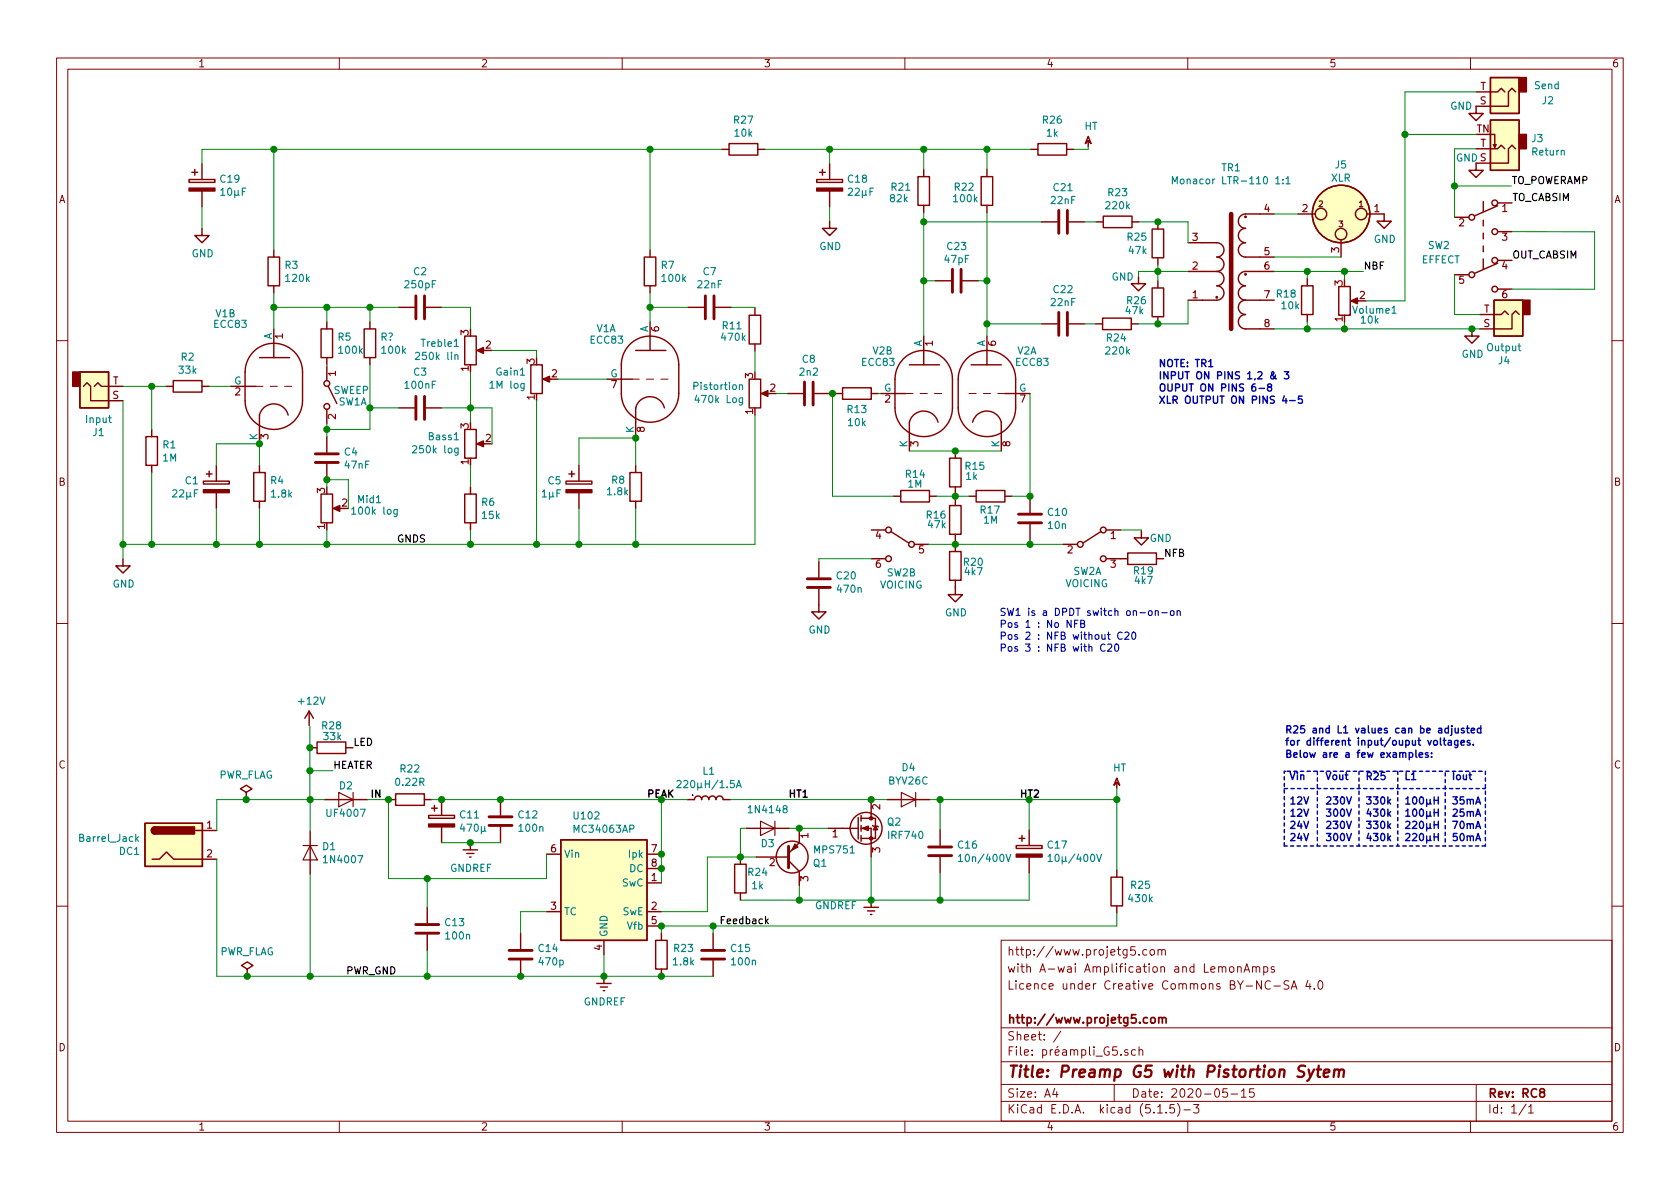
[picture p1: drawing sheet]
<svg xmlns="http://www.w3.org/2000/svg" width="297mm" height="210mm" viewBox="0 0 297 210" stroke-linecap="round" stroke-linejoin="round" font-family="sans-serif">
<g fill="none" stroke="#840000" stroke-width=".18">
<path d="M10 10.3h277v189.9h-277zM12 12.2h273v186.1h-273zM60 10.3v1.9M110 10.3v1.9M160 10.3v1.9M210 10.3v1.9M260 10.3v1.9M10 60.2h2M45.2 68.3h1.3M47.8 68.3h1.2M50.3 68.3h1.3M111.8 67.1h1.2"/>
<path d="M114.3 67.1h1.3M116.8 67.1h1.3M160.1 69.6h1.3M162.7 69.6h1.3M165.2 69.6h1.3M171.3 69.6h1.3M173.9 69.6h1.2M176.4 69.6h1.3M285 60.2h2M10 110.3h2M285 110.3h2M10 160.2h2"/>
<path d="M177 166.3h108v32h-108zM201.4 168.8v.1M202.8 168l-.5-.1-.2 .3v.6l.2 .1 .5-.1M203.4 168l.2-.1 .4 .1v.8l-.2 .1-.4-.1zM204.7 168h.1a.37 .37 0 0 1 .6 .1v.8M204.7 167.9v1M205.4 168.1l.1-.1a.37 .37 0 0 1 .5 .1v.8M217.4 171.1l.3-.2 .4 .2v.7l-.2 .1-.5-.1zM218.8 171.1l.2-.2 .4 .1 .1 .9M218.8 170.9v1M220 171.9l.4-1.5 .6 1.5M220.1 171.5h.7"/>
<path d="M221.5 171.1l.2-.2 .3 .1 .1 .9M221.5 170.9v1M222.1 171.1l.2-.2 .4 .1v.9M223.4 171l.5-.1 .3 .3-.1 .6-.2 .1h-.5M223.4 170.9v1.5M224.6 173.6a.59 .59 0 0 0-.8 0 .59 .59 0 0 0-.1 .7 .56 .56 0 0 0 .3 .6 .56 .56 0 0 0 .6-.1M225.2 174.4h1.2M225.3 171l-.4-.1-.2 .2 .1 .3 .5 .1v.4h-.6M227.9 173.5l-.6-.1-.3 .3 .2 .4 .6 .3v.4l-.2 .1-.6-.1M228.3 174.9l.5-1.5 .5 1.5M228.4 174.5h.8M231.2 173.3l-.3 1.1h.9"/>
<path d="M231.6 173.9v1M232.4 174.8v.1M233.1 173.6l.3-.2a.8 .8 0 0 1 .5 .8 .8 .8 0 0 1-.5 .7l-.3-.1-.1-.4zM285 160.2h2M60 198.3v1.9M110 198.3v1.9M160 198.3v1.9M177 194.8h108M177 191.8h108M177 187.8h108M177 181.8h108M186.5 192.5l-.4 1h1"/>
<path d="M186.8 193v1M187.6 182.3l-1.3 2M197 191.8v3M199.4 185.7a.37 .37 0 0 0-.6 .1l.1 .2 .5 .2 .1 .1-.2 .3-.5-.1M200.8 185.7l-.5-.1-.2 .3 .1 .6h.6M201.4 185.7h.1a.37 .37 0 0 1 .6 .1v.8M201.4 185.1v1.5M204.7 196.8h.8M206.2 196.7v.1M207.6 195.3h-.7l-.1 .7 .2-.1 .5 .1 .2 .2-.1 .5-.2 .1-.6-.1M208.2 195.1a1.71 1.71 0 0 1 0 2.3M209.3 196.3h1.2"/>
<path d="M210 198.3v1.9M211 195.3h1l-.5 .6 .4 .1v.7l-.2 .1-.7-.1M217 192.5h-.7l-.1 .7 .2-.1 .5 .1 .1 .2v.5l-.2 .1-.6-.1M217.7 193.5h1.1M219.5 193l.4-.5v1.5M219.5 194h.8M221.7 192.5h-.7l-.1 .7 .2-.1 .5 .1 .2 .2-.1 .5-.2 .1-.6-.1M260 198.3v1.9M261 191.8v6.5M269.8 195.2l-1.2 2M270.3 195.8l.4-.5v1.5M270.3 196.8h.8"/>
</g>
<path d="M204.9 179.9v1M203.5 180.1l.2-.2 .5 .2v.7l-.2 .1-.5-.1zM204.9 180.1l.2-.2 .4 .1v.9M205.5 180.1a.36 .36 0 0 1 .3-.2 .36 .36 0 0 1 .4 .2v.8M272.5 193.2l-.3-.3 .1-.2 .2-.2 .4 .1 .2 .2-.1 .2-.6 .2a.48 .48 0 0 0-.1 .7l.2 .1 .5-.1a.48 .48 0 0 0-.2-.7" fill="none" stroke="#840000" stroke-width=".3"/>
<path d="M230.8 188.5l-.3-.1-.7 .1a.47 .47 0 0 0-.2 .5 .47 .47 0 0 0 .3 .4l.4 .1a.48 .48 0 0 1 .3 .5 .48 .48 0 0 1-.5 .4l-.7-.1M231.4 189.1l.3 1.3M232.3 189.1l-.9 1.8-.3 .2M232.8 189.1h.8M233.2 188.4l-.2 1.8v.1l.4 .1M234.1 189.8l.9-.2v-.4h-.8l-.2 1 .3 .2 .5-.1M235.9 189.3a.5 .5 0 0 1 .9 .1l-.1 1M236 189.1l-.2 1.3M236.8 189.4a.47 .47 0 0 1 .4-.3 .47 .47 0 0 1 .4 .3l-.1 1" fill="none" stroke="#840000" stroke-width=".41"/>
<g fill="none" stroke="#840000" stroke-width=".51">
<path d="M187.2 37.2v4.1M188.7 37.2v4.1M73.5 52.3v4.1M75.1 52.3v4.1M124.7 52.3v4.1M126.2 52.3v4.1M168.4 47.6v4.1M169.9 47.6v4.1M187.2 55.2v4.1M188.7 55.2v4.1M73.5 70.1v4.1M75.1 70.1v4.1"/>
<path d="M142.2 67.6v4M143.8 67.6v4M55.8 81.8h4M55.8 80.3h4M180.1 92.5h4M180.1 90.9h4M142.7 102.4h4.1M142.7 103.9h4.1M86.5 146h4M86.5 144.4h4M139.4 149.7v3.8M164.2 151.3h4"/>
<path d="M164.2 149.8h4M73.5 165h4.1M73.5 163.5h4.1M90 169.6h4.1M90 168.1h4.1M124.1 169.6h4M124.1 168.1h4"/>
</g>
<g fill="none" stroke="#840000" stroke-width=".25">
<path d="M261 16.3h3.8l.6-.7 .7 .7M263.5 13.7h5.1v6.4h-5.1zM268 16.3l-.7-.7-.6 .7v2.5h-5.7v1.3h1.3l-1.3 1.2-1.3-1.2h1.3M33.4 31.7h4.6v.6h-4.6zM33.9 30.5h1.1M34.4 30v1M35.7 29v2.7M35.7 33.8v2.8M127.6 26.4h1.3M128.9 25.4h5.1v2h-5.1zM134 26.4h1.3M144.4 31.7h4.6v.6h-4.6z"/>
<path d="M144.9 30.5h1M145.4 30v1M146.7 39.1v1.3h1.3l-1.3 1.3-1.3-1.3h1.3M146.7 29v2.7M146.7 33.8v2.8M162.3 31.2h2v5.1h-2zM163.3 30v1.2M163.3 36.3v1.3M173.5 31.2h2v5.1h-2zM174.5 30v1.2M174.5 36.3v1.3M182.2 26.4h1.3"/>
<path d="M183.5 25.4h5.1v2h-5.1zM184.1 39.2h2.8M188.6 26.4h1.3M189 39.2h2.8M192.4 24.9v1M192.4 24.1l.5 1.3-.5-.5-.5 .5zM193.8 39.2h1.3M195.1 38.2h5.1v2.1h-5.1zM200.2 39.2h1.2M204.7 39.2v1.3M225.3 37.8h-5.1a1.27 1.27 0 0 0-1.3 1.3 1.27 1.27 0 0 0 1.3 1.3 1.27 1.27 0 0 0-1.3 1.3 1.27 1.27 0 0 0 1.3 1.2 1.27 1.27 0 0 0-1.3 1.3 1.27 1.27 0 0 0 1.3 1.3h5.1M229.5 37.8h3"/>
<path d="M241.7 37.8h3v1.3h1.3l-1.3 1.3-1.2-1.3h1.2M257.2 38.4h2.5M261 26.3h3.8l.6-.6 .7 .6M262.3 35.6v1.8M262.3 38.9v1M263.5 21.2h5.1v8.9h-5.1zM263.5 23.8h.8v2.3l.2-.6M264 25.5l.3 .6M264.8 36.4l-4.1 1.8M264.8 35.9h2.5M268 26.3l-.7-.6-.6 .6v2.5h-5.7v1.3h1.3l-1.3 1.3-1.3-1.3h1.3M35.7 40.4v1.3h1.3l-1.3 1.2-1.3-1.2h1.3"/>
<path d="M47.4 45.5h2v5h-2zM48.4 44.2v1.3M48.4 50.5v1.3M48.4 58.2v5M56.8 58.2h2v5h-2zM57.8 56.9v1.3M64.4 58.2h2v5h-2zM65.4 56.9v1.3M70.5 54.4h2.8M75.3 54.4h2.8M82.2 59.4h2v5.1h-2zM113.9 45.5h2.1v5h-2.1z"/>
<path d="M114.9 44.2v1.3M114.9 50.5v1.3M114.9 56.9v5.1M121.7 54.4h2.8M126.5 54.4h2.8M132.5 55.7h2v5.1h-2zM133.5 54.5v1.2M163.3 59.4v5.1M165.4 49.7h2.7M170.2 49.7h2.8M174.5 59.4v5.1M184.1 57.3h2.8"/>
<path d="M189 57.3h2.8M193.7 57.3h1.2M194.9 56.3h5.1v2h-5.1zM200 57.3h1.3M201.3 48.9v1.3h1.3l-1.3 1.2-1.3-1.2h1.3M203.7 40.5h2v5.1h-2zM203.7 50.9h2v5.1h-2zM204.7 45.6v1.3M204.7 49.7v1.2M204.7 56v1.3M210.1 42.9h5a1.27 1.27 0 0 1 1.3 1.3 1.27 1.27 0 0 1-1.3 1.3 1.27 1.27 0 0 1 1.3 1.2 1.27 1.27 0 0 1-1.3 1.3M210.1 48h5"/>
<path d="M215.1 48a1.27 1.27 0 0 1 1.3 1.3 1.27 1.27 0 0 1-1.3 1.2 1.27 1.27 0 0 1 1.3 1.3 1.27 1.27 0 0 1-1.3 1.3h-5M220.2 53.1a1.27 1.27 0 0 0-1.3 1.3 1.27 1.27 0 0 0 1.3 1.2 1.27 1.27 0 0 0-1.3 1.3 1.27 1.27 0 0 0 1.3 1.3h5.1M220.2 53.1h5.1M225.3 48h-5.1a1.27 1.27 0 0 0-1.3 1.3 1.27 1.27 0 0 0 1.3 1.2 1.27 1.27 0 0 0-1.3 1.3 1.27 1.27 0 0 0 1.3 1.3M230.1 50.5h2.1v5.1h-2.1zM231.1 49.3v1.2M231.1 55.6v1.3M236.7 50.7h2v5h-2zM237.1 42.4v3.1M239.2 53.2h1.1M257.2 48.6h2.5M260.2 58.2v1.2h1.3l-1.3 1.3-1.2-1.3h1.2"/>
<path d="M261.6 55.6h3.8l.7-.6 .6 .6M262.3 41.2v1M262.3 43.5v1M262.3 45.8v1.8M264.2 53.1h5v6.3h-5zM264.8 46.6l-4.1 1.7M264.8 41h2.5M264.8 46h2.5M264.8 51.1h2.5M268.6 55.6l-.6-.6-.7 .6v2.6h-5.7M14.1 65.8h5.1v6.3h-5.1zM14.8 68.3l.6-.6 .6 .6v2.6h5.7"/>
<path d="M16.7 68.3l.6-.6 .6 .6h3.8M25.8 77.2h2v5.1h-2zM26.8 75.9v1.3M29.4 68.3h1.2M30.6 67.3h5.1v2h-5.1zM35.7 68.3h1.3M40.8 68.3h4.4M44.8 62.2a5.1 5.1 0 0 1 5.5-1.1 5.1 5.1 0 0 1 3.2 4.7v5.1a5.1 5.1 0 0 1-5.1 5 5.1 5.1 0 0 1-5.1-5v-5.1a5.1 5.1 0 0 1 1.5-3.6zM45.9 63.2h5.3M51 73.4a2.62 2.62 0 0 0-2.6-2 2.62 2.62 0 0 0-2.5 2v5.1M57.8 63.2v1.3M57.8 64.8v2.5"/>
<path d="M57.8 72.4v2.5M57.8 77.2v2.8M58 68.3l1.6 3.1M65.4 63.2v1.3M70.5 72.1h2.8M75.3 72.1h2.8M82.2 75.9h2v5.1h-2zM84.7 62h1M84.7 78.5h1M93.9 64.5h2v5.1h-2zM96.4 67.1h1M107.3 67.1h4.5"/>
<path d="M111.3 60.9a5.1 5.1 0 0 1 5.6-1.1 5.1 5.1 0 0 1 3.1 4.7v5.1a5.1 5.1 0 0 1-5.1 5.1 5.1 5.1 0 0 1-5-5.1v-5.1a5.1 5.1 0 0 1 1.4-3.6zM112.4 62h5.3M117.5 72.1a2.62 2.62 0 0 0-2.6-2 2.62 2.62 0 0 0-2.5 2v5.1M132.5 67.1h2v5h-2zM133.5 60.8v1.3M135 69.6h1M139.2 69.6h2.8M144 69.6h2.8M147.7 69.6h1.3M149 68.6h5.1v2h-5.1zM154.1 69.6h1.2M155.7 69.6h4.4"/>
<path d="M159.7 63.5a5.1 5.1 0 0 1 5.6-1.1 5.1 5.1 0 0 1 3.1 4.7v5a5.1 5.1 0 0 1-5.1 5.1 5.1 5.1 0 0 1-5.1-5.1v-5a5.1 5.1 0 0 1 1.5-3.6zM160.8 64.5h5.3M165.9 74.7a2.62 2.62 0 0 0-2.6-2 2.62 2.62 0 0 0-2.5 2v5.1M168.9 79.8v1.2M170.9 63.5a5.1 5.1 0 0 1 5.5-1.1 5.1 5.1 0 0 1 3.2 4.7v5a5.1 5.1 0 0 1-5.1 5.1 5.1 5.1 0 0 1-5.1-5.1v-5a5.1 5.1 0 0 1 1.5-3.6zM171.7 64.5h5.3M172 74.7a2.62 2.62 0 0 1 2.5-2 2.62 2.62 0 0 1 2.5 2v5.1M177.7 69.6h4.4M21.7 98.8v1.3h1.3l-1.3 1.2-1.2-1.2h1.2M26.8 82.3v1.3M36 85.1h4.5v.5h-4.5zM36.5 83.8h1"/>
<path d="M37 83.3v1M38.3 82.3v2.8M38.3 87.1v2.8M44.9 83.6h2v5h-2zM45.9 82.3v1.3M45.9 88.6v1.3M56.8 87.4h2v5.1h-2zM57.8 82v2.8M59.3 89.9h1M82.2 87.4h2v5.1h-2zM83.2 86.1v1.3M83.2 92.5v1.2"/>
<path d="M100.1 85.1h4.5v.5h-4.5zM100.6 83.8h1M101.1 83.3v1M102.4 82.3v2.8M102.4 87.1v2.8M111.4 83.6h2v5h-2zM112.4 82.3v1.3M112.4 88.6v1.3M144.8 99.3v2.8M154.1 93.7h2.5M154.1 98.8h2.5M157.5 94l3.2 2"/>
<path d="M158 87.8h1.3M159.3 86.7h5v2.1h-5zM161.7 96.3h2.5M164.3 87.8h1.3M167.9 89.4h2v5.1h-2zM167.9 81h2v5.1h-2zM167.9 97.5h2v5.1h-2zM168.9 86.1v1.3M168.9 88.1v1.3M168.9 94.5v1.3M168.9 96.3v1.2M171.3 87.8h1.3"/>
<path d="M172.6 86.7h5.1v2.1h-5.1zM177.7 87.8h1.2M182.1 87.9v2.8M182.1 92.7v2.8M188 96.3h2.5M194.7 94l-3.2 2M195.6 93.7h2.5M195.6 98.8h3.8M199.4 97.8h5.1v2h-5.1zM201.8 93.8v1.3h1.3l-1.3 1.3-1.3-1.3h1.3M204.5 98.8h1.2M144.8 104.1v4.1h1.2l-1.2 1.3-1.3-1.3h1.3"/>
<path d="M168.9 102.6v2.6h1.3l-1.3 1.2-1.3-1.2h1.3M54.7 125.7l-.8 1.3M54.7 125.7v2.6M54.7 125.7l.7 1.3M54.8 132.2h1.3M56.1 131.2h5v2h-5zM61.1 132.2h1.3M197.5 138.3v1.1M197.5 137.6l.5 1.3-.5-.6-.5 .6zM25.6 145.6h10.2v7.6h-10.2zM26.9 151.9h1.3l1.2-1.2 1.3 1.2h7.6M27.4 146.2a.63 .63 0 0 0-.6 .7 .63 .63 0 0 0 .6 .6"/>
<path d="M34.5 146.9h3.8M43.5 140.1l1.1-.6-1.1-.6-1 .6 1 .6v1.3M43.5 141.4h.1M54.8 147v7.6M57.4 141.4h7.6M68.7 141.4h1.3M70 140.4h5v2h-5zM75 141.4h1.3M75.8 144.2h4.6v.5h-4.6zM76.3 142.9h1M76.8 142.4v1M78.1 141.4v2.8"/>
<path d="M78.1 146.2v2.8M81.9 150.3h2.5M82.5 150.9h1.3M83 151.6h.3M83.2 149v1.3M88.5 141.4v2.8M88.5 146.2v2.8M96.6 151h2.6M99.2 148.5h15.2v17.8h-15.2zM114.4 156.1h2.5M114.4 151h2.5M114.4 153.6h2.5"/>
<path d="M121.5 141.4h1.3a.63 .63 0 0 1 .6-.6 .63 .63 0 0 1 .7 .6 .63 .63 0 0 1 .6-.6 .63 .63 0 0 1 .6 .6 .63 .63 0 0 1 .7-.6 .63 .63 0 0 1 .6 .6 .63 .63 0 0 1 .6-.6 .63 .63 0 0 1 .7 .6h1.2M129.9 152.8h2v5.1h-2zM130.9 151.6v1.2M130.9 157.9v1.3M131.9 146.5h7.6M133.7 151.6h5.7M139.4 152.2l1.9 1.9v2.5M141.3 146.5v2.5l-1.9 1.9M146.4 146.5h5.3M151.7 144.6v3.8M152.2 146.5h1.8v5.1M152.2 144.2v1"/>
<path d="M152.2 146v1M152.2 147.7v1.1M152.2 144.7h1.8M154 144.7h.8v3.6h-2.6M154 141.4v3.3M154 159.2v1.2M154.3 146l.1 .1h.8l.1 .1M154.8 146.1l.4 .6h-.8zM156.8 141.4h7.6M166.2 146.7v2.8M166.2 151.6v2.8M179.7 149.5h4.6v.5h-4.6z"/>
<path d="M180.2 148.3h1M180.7 147.7v1.1M182 146.7v2.8M182 151.6v2.8M196.4 155.1h2.1v5.1h-2.1zM197.5 153.8v1.3M43.7 171.4l1-.7-1-.6-1 .6 1 .7v1.2M43.7 172.6h.1M75.5 160.4v2.8M75.5 165.3v2.8M92 165v2.8M92 169.8v2.8"/>
<path d="M96.6 161.2h2.6M105.5 173.9h2.6M106.1 174.5h1.3M106.7 175.2h.2M106.8 166.3v2.5M106.8 172.6v1.3M114.4 161.2h2.5M114.4 163.7h2.5M115.9 166.3h2.1v5.1h-2.1zM116.9 165v1.3M116.9 171.4v1.2M126.1 165v2.8"/>
<path d="M126.1 169.8v2.8M152.8 160.4h2.5M153.4 161.1h1.3M153.9 161.7h.3M197.5 160.2v1.3"/>
<circle cx="233.6" cy="37.8" r="1.02"/>
<circle cx="237.1" cy="37.8" r="5.1"/>
<circle cx="240.7" cy="37.8" r="1.02"/>
<circle cx="260.2" cy="38.4" r=".51"/>
<circle cx="264.3" cy="35.9" r=".51"/>
<circle cx="237.1" cy="41.4" r="1.02"/>
<circle cx="260.2" cy="48.6" r=".51"/>
<circle cx="264.3" cy="41" r=".51"/>
<circle cx="264.3" cy="46" r=".51"/>
<circle cx="264.3" cy="51.1" r=".51"/>
<circle cx="57.8" cy="67.8" r=".51"/>
<circle cx="57.8" cy="71.9" r=".51"/>
<circle cx="157.1" cy="98.8" r=".51"/>
<circle cx="157.1" cy="93.7" r=".51"/>
<circle cx="161.2" cy="96.3" r=".51"/>
<circle cx="191" cy="96.3" r=".51"/>
<circle cx="195.1" cy="98.8" r=".51"/>
<circle cx="195.1" cy="93.7" r=".51"/>
<circle cx="140.1" cy="151.6" r="2.82"/>
<circle cx="153.1" cy="146.5" r="2.82"/>
</g>
<path d="M53.6 149.5h2.5M54.8 149.5l1.3 2.6h-2.5zM59.9 140.1l2.5 1.3-2.5 1.3zM62.4 140.1v2.6M134.5 145.2l2.5 1.3-2.5 1.2zM137 145.2v2.5M159.4 140.1l2.5 1.3-2.5 1.3zM161.9 140.1v2.6" fill="none" stroke="#840000" stroke-width=".2"/>
<g fill="#840000" stroke="#840000" stroke-width=".25">
<path d="M84.3 62l1.2-.5v1z"/>
<path d="M26.9 146.4l.5-.2v1.3a.64 .64 0 0 1-.6-.4 .64 .64 0 0 1 .1-.7z"/>
<path d="M27.4 146.2h7v1.3h-7z"/>
<path d="M268.6 23.8h1.3v2.5h-1.3z"/>
<path d="M268.6 13.7h1.3v2.6h-1.3z"/>
<path d="M179.7 151h4.6v.6h-4.6z"/>
<path d="M269.2 53.1h1.3v2.5h-1.3z"/>
<path d="M238.9 53.2l1.1-.5v1z"/>
<path d="M144.4 33.3h4.6v.5h-4.6z"/>
<path d="M75.8 145.7h4.6v.5h-4.6z"/>
<path d="M152.5 146.5l1-.4v.8z"/>
<path d="M140.6 149.3l.5 .5-1 .5z"/>
<path d="M84.3 78.5l1.2-.5v1z"/>
<path d="M58.9 89.9l1.2-.5v1z"/>
<path d="M33.4 33.3h4.6v.5h-4.6z"/>
<path d="M12.9 65.8h1.2v2.5h-1.2z"/>
<path d="M100.1 86.6h4.5v.5h-4.5z"/>
<path d="M36 86.6h4.5v.5h-4.5z"/>
<path d="M96 67.1l1.2-.6v1.1z"/>
<path d="M134.6 69.6l1.2-.5v1z"/>
<circle cx="154" cy="148.3" r=".28"/>
<circle cx="154" cy="144.7" r=".28"/>
</g>
<g fill="none" stroke="#008484" stroke-width=".2">
<path d="M207.3 32.5v-1.3l.4 1 .5-1v1.3M225.6 32.5h.7M226.8 32.4v.1M226.8 31.7v.1M227.4 31.6l.3-.4v1.3M227.4 32.5h.7M246.1 55.4h.7M72.9 78.9l.5-.1 .3 .4-.8 .9h.8M73.5 62.4l.5-.1 .2 .4-.1 .2-.7 .7h.8M80.3 61.3h.8M80.4 62.9l.2-.2 .3 .1 .1 .8M81 79.2v1.1l-.3 .2-.3-.1"/>
<path d="M81 79.3l-.4-.1-.2 .3 .1 .5h.5M130.7 68.2l.2-.2 .3 .1 .1 .8M131.3 70.4v1l-.3 .2-.3-.1M131.3 70.4h-.4l-.2 .2 .1 .5h.5M62.2 90l.3-.3v1.2M62.2 90.9h.7M70.2 90.1v1l-.2 .3-.3-.1M70.2 90.1h-.4l-.2 .2 .1 .6h.5M119.7 138.1l.5-.1 .2 .4-.8 .9h.8M130.2 139.3l.4-1.3 .5 1.3M130.3 138.9h.6M24.1 148.3l.4 .5"/>
<path d="M24.5 147.9l-.5 .5M169.5 151.4l.3-.3v1.2M169.5 152.3h.7M177.9 151.1l.4 1.2 .4-1.2M185.3 151.4l.4-.3v1.2M185.3 152.3h.8M193.9 151.1l.4 1.2 .5-1.2"/>
</g>
<g fill="#ffffc2" stroke="#ffffc2" stroke-width=".18">
<path d="M25.6 145.6h10.2v7.6h-10.2z"/>
<path d="M263.5 21.2h5.1v8.9h-5.1z"/>
<path d="M263.5 13.7h5.1v6.4h-5.1z"/>
<path d="M264.2 53.1h5v6.3h-5z"/>
<path d="M99.2 148.5h15.2v17.8h-15.2z"/>
<path d="M14.1 65.8h5.1v6.3h-5.1z"/>
<circle cx="237.1" cy="37.8" r="5.1"/>
</g>
<g fill="#840000" stroke="#840000" stroke-width=".2">
<circle cx="215.1" cy="52.6" r=".15"/>
<circle cx="220.2" cy="48.5" r=".15"/>
<circle cx="220.2" cy="38.3" r=".15"/>
</g>
<path d="M217.7 37.8v20.4" fill="none" stroke="#840000" stroke-width=".81"/>
<path d="M227.1 136.4h.2M227.1 139.4h35.5M227.6 136.4h35M232.9 136.4v13.2M240.3 136.4v13.2M247.1 136.4v13.2M255.5 136.6v13M262.6 136.4v13.2M227.1 149.6v-13.2M262.6 149.6h-35.5" fill="none" stroke="#0000c2" stroke-width=".25" stroke-dasharray=".6 .6"/>
<g fill="none" stroke="#008400" stroke-width=".18">
<path d="M261 16.3h-12.6v36.9h-6.9M35.7 36.6v3.8M48.4 26.4v17.8M114.9 26.4v17.8M127.6 26.4h-91.9v2.6M135.3 26.4h46.9M146.7 26.4v2.6M146.7 36.6v2.5M163.3 39.2h20.8M163.3 26.4v3.6M163.3 37.6v21.8M174.5 26.4v3.6"/>
<path d="M174.5 37.6v21.8M191.8 39.2h2M192.4 25.9v.5h-2.5M201.4 39.2h8.7v3.7M225.3 37.8h4.2M248.4 23.8h12.6M257.2 32.9h10M261 26.3h-3.8v12.1M48.4 51.8v6.4M48.4 54.4h22.1M57.8 54.4v2.5M65.4 54.4v2.5"/>
<path d="M78.1 54.4h5.1v3.8M114.9 51.8v5.1M114.9 54.4h6.8M129.3 54.4h4.2v.1M163.3 49.7h2.1M173 49.7h1.5M174.5 57.3h9.6M191.8 57.3h1.9M204.7 46.9v2.8M210.1 48h-8.8v.9M210.1 53.1v4.2h-8.8M225.3 58.2h36.3"/>
<path d="M225.3 48h15.7M225.3 45.5h11.8M231.1 48v1.3M231.1 56.9v1.3M237.7 48v1.4M237.7 57v1.2M257.2 48.6v7h4.4M267.3 41h14.6v10.1h-14.6M21.7 70.9v27.9M21.7 68.3h7.7M26.8 68.3v7.6M37 68.3h3.8"/>
<path d="M57.8 64.5v.3M57.8 74.9v2.3M65.4 64.5v11.4h-7.6M65.4 72.1h5.1M78.1 72.1h8.9v6.4M83.2 65.8v8.9M87 62h7.9v1.2M94.9 70.9v25.4M98.7 67.1h8.6M112.4 77.2v5.1M112.4 77.5h-10v4.8M133.5 73.4v22.9h-111.8"/>
<path d="M133.5 62.1v3.7M137.3 69.6h1.9M146.8 69.6h.9M147.2 69.6v18.2h10.8M155.3 69.6h.4M160.8 79.8h16.2M182.1 69.6v18.3M26.8 83.6v12.7M38.3 82.3v-3.8h7.6v3.8M38.3 89.9v6.4M45.9 89.9v6.4M57.8 86.1v-1.3h3.8v5.1"/>
<path d="M57.8 93.7v2.6M83.2 82.3v3.8M83.2 93.7v2.6M102.4 89.9v6.4M112.4 89.9v6.4M154.1 98.8h-9.3v.5M164.2 96.3h23.8M165.6 87.8h5.7M168.9 87.4v.7M168.9 95.8v.5M178.9 87.8h3.2M182.1 95.5v.8"/>
<path d="M198.1 93.7h3.7v.1M54.8 136.3h4.1M54.8 128.4v13M197.5 139.4v14.4M38.3 151.9v20.7h87.8M54.8 141.4v5.6M54.8 154.6v18M57.4 141.4h-19.1v5.5M65 141.4h3.7v14h27.9v-4.4M75.5 155.4v5M76.3 141.4h45.2M78.1 149h10.4"/>
<path d="M116.9 141.4v14.7M129.1 141.4h27.7M131.9 146.5h-1v5.1M133.7 151.6h-8.6v9.6h-8.2M139.5 146.5h6.9M141.3 156.6v2.6M154 151.6v7.6M164.4 141.4h33.1M166.2 141.4v5.3M166.2 154.4v4.8M182 154.4v4.8h-51.1M182 141.4v5.3"/>
<path d="M75.5 168.1v4.5M96.6 161.2h-4.6v3.8M106.8 168.8v3.8M126.1 163.7v1.3M197.5 161.5v2.2h-80.6v1.3"/>
</g>
<path d="M135.5 162.9l.3 .4M135.8 162.5l-.4 .5" fill="none" stroke="#000" stroke-width=".2"/>
<g fill="none" stroke="#0000c2" stroke-width=".25">
<path d="M213.7 64.8h.7M222.6 68.7h1M224.4 68.4l-.3-.3 .3-.2h.2l.2 .2v.2l-.6 .2-.1 .2v.2l.3 .3 .3-.1 .1-.2v-.2l-.2-.3M225.5 66.3v.3l-.3 .3a.35 .35 0 0 1-.5 0 .35 .35 0 0 1 .1-.5l.4-.4-.1-.3-.3 .2 .1 .3 .6 .7 .2 .1M227.1 65.7h.8l-.5 .5 .4 .1 .1 .5-.3 .2-.5-.1M227.1 70l-.3 .9h.8M228 70.8h1M230.2 70h-.6l-.1 .7 .2-.2 .5 .2v.5l-.2 .1-.5-.1M250.3 132.7v1.1l.2 .1M250.9 133.5l.6-.1v-.3h-.4l-.2 .2 .1 .6h.5M252.5 133.1h-.3l-.2 .2 .1 .1 .4 .2v.3h-.5M253.1 133.8v.1"/>
<path d="M253.1 133.1v.2M256.1 131h.5v.8M256.6 131.2l-.4 .1-.2 .2 .2 .3 .4-.1M257.3 128.8l.1 .8h.3l.1-.1M257.8 130.9l-.1 1.2-.2 .1-.3-.1M257.8 131l-.4-.1-.2 .3 .1 .5h.5M257.8 128.8v.8M258.3 131.3l.6-.1v-.2l-.4-.1-.2 .2 .1 .6h.5M258.9 128.8h-.4l-.1 .2v.1l.5 .2v.3h-.5M259.3 128.8h.5M259.5 128.3v1.1l.3 .2M259.9 131l-.3-.1-.2 .2 .1 .2 .4 .1v.3h-.5"/>
<path d="M260.1 129.2l.6-.1v-.3h-.4l-.2 .2 .1 .6h.5M260.5 131.6v.2M261.8 128.8h-.3l-.3 .2 .1 .6h.5M261.8 128.3v1.3M238.1 140.9l.4 1.3 .4-1.3M238.1 143.1l.4 1.2 .4-1.2M238.1 145.2l.4 1.3 .4-1.3M238.1 147.4l.4 1.3 .4-1.3M245.5 141.7l.4 .5M245.5 143.9l.4 .4M245.5 146l.4 .5M245.5 148.2l.4 .5"/>
<path d="M245.9 141.3l-.5 .5M245.9 143.5l-.5 .5M245.9 145.7l-.5 .4M245.9 147.8l-.5 .5M253.6 141.5h.7M253.6 143.7h.7M253.6 145.8h.7M253.6 148h.7M254.3 140.9v1.3M254.3 143.1v1.2M254.3 145.2v1.3M254.3 147.4v1.3"/>
</g>
<g fill="none" stroke="#0000c2" stroke-width=".2">
<path d="M190 110.3h.4M190.6 109.7h-.6v1.2M191.1 110.3l.5-.1 .1-.2v-.2l-.6-.1v1.2h.5l.1-.1 .1-.3-.3-.2M195.4 114a.6 .6 0 0 0-.9 .4 .6 .6 0 0 0 .6 .8l.3-.2M195.9 114l.4-.1 .3 .3-.1 .2-.7 .8h.8M197.2 114l.2-.1a.67 .67 0 0 1 .4 .6 .67 .67 0 0 1-.4 .7l-.2-.2-.1-.3zM198.4 111.9a.6 .6 0 0 0-.8 .4 .6 .6 0 0 0 .5 .7l.3-.1M198.9 111.9l.5-.1 .2 .3-.8 .9h.8M200.2 111.9l.2-.1a.67 .67 0 0 1 .4 .6 .67 .67 0 0 1-.4 .6l-.2-.1-.1-.3zM203.2 108h.3l.2 .1-.1 .7h-.3l-.3-.2zM204.3 108.1l.1-.1h.3l.1 .8M204.3 108v.8"/>
<path d="M205.4 108.4h1M207 108h.3l.3 .2-.1 .6h-.3l-.2-.1zM208.1 108.1l.2-.1h.3l.1 .8M208.1 108v.8"/>
</g>
<g fill="#008400" stroke="#008400" stroke-width=".25">
<circle cx="43.5" cy="141.4" r=".51"/>
<circle cx="166.2" cy="159.2" r=".51"/>
<circle cx="154" cy="159.2" r=".51"/>
<circle cx="166.2" cy="141.4" r=".51"/>
<circle cx="141.3" cy="159.2" r=".51"/>
<circle cx="57.8" cy="96.3" r=".51"/>
<circle cx="141.3" cy="146.5" r=".51"/>
<circle cx="130.9" cy="151.6" r=".51"/>
<circle cx="182.1" cy="96.3" r=".51"/>
<circle cx="116.9" cy="151" r=".51"/>
<circle cx="116.9" cy="153.6" r=".51"/>
<circle cx="147.2" cy="69.6" r=".51"/>
<circle cx="83.2" cy="96.3" r=".51"/>
<circle cx="231.1" cy="48" r=".51"/>
<circle cx="112.4" cy="77.5" r=".51"/>
<circle cx="114.9" cy="26.4" r=".51"/>
<circle cx="54.8" cy="172.6" r=".51"/>
<circle cx="65.4" cy="72.1" r=".51"/>
<circle cx="116.9" cy="172.6" r=".51"/>
<circle cx="257.2" cy="32.9" r=".51"/>
<circle cx="106.8" cy="172.6" r=".51"/>
<circle cx="26.8" cy="68.3" r=".51"/>
<circle cx="154" cy="141.4" r=".51"/>
<circle cx="65.4" cy="54.4" r=".51"/>
<circle cx="116.9" cy="141.4" r=".51"/>
<circle cx="92" cy="172.6" r=".51"/>
<circle cx="78.1" cy="141.4" r=".51"/>
<circle cx="83.2" cy="72.1" r=".51"/>
<circle cx="88.5" cy="141.4" r=".51"/>
<circle cx="83.2" cy="149" r=".51"/>
<circle cx="68.7" cy="141.4" r=".51"/>
<circle cx="75.5" cy="172.6" r=".51"/>
<circle cx="75.5" cy="155.4" r=".51"/>
<circle cx="57.8" cy="84.8" r=".51"/>
<circle cx="168.9" cy="96.3" r=".51"/>
<circle cx="182" cy="141.4" r=".51"/>
<circle cx="126.1" cy="163.7" r=".51"/>
<circle cx="54.8" cy="141.4" r=".51"/>
<circle cx="54.8" cy="136.3" r=".51"/>
<circle cx="260.2" cy="58.2" r=".51"/>
<circle cx="237.7" cy="48" r=".51"/>
<circle cx="174.5" cy="49.7" r=".51"/>
<circle cx="163.3" cy="49.7" r=".51"/>
<circle cx="231.1" cy="58.2" r=".51"/>
<circle cx="174.5" cy="26.4" r=".51"/>
<circle cx="57.8" cy="75.9" r=".51"/>
<circle cx="204.7" cy="57.3" r=".51"/>
<circle cx="38.3" cy="96.3" r=".51"/>
<circle cx="204.7" cy="39.2" r=".51"/>
<circle cx="116.9" cy="163.7" r=".51"/>
<circle cx="163.3" cy="26.4" r=".51"/>
<circle cx="204.7" cy="48" r=".51"/>
<circle cx="168.9" cy="79.8" r=".51"/>
<circle cx="182.1" cy="87.8" r=".51"/>
<circle cx="163.3" cy="39.2" r=".51"/>
<circle cx="174.5" cy="57.3" r=".51"/>
<circle cx="168.9" cy="87.8" r=".51"/>
<circle cx="114.9" cy="54.4" r=".51"/>
<circle cx="57.8" cy="54.4" r=".51"/>
<circle cx="48.4" cy="54.4" r=".51"/>
<circle cx="94.9" cy="96.3" r=".51"/>
<circle cx="45.9" cy="78.5" r=".51"/>
<circle cx="21.7" cy="96.3" r=".51"/>
<circle cx="248.4" cy="23.8" r=".51"/>
<circle cx="45.9" cy="96.3" r=".51"/>
<circle cx="48.4" cy="26.4" r=".51"/>
<circle cx="26.8" cy="96.3" r=".51"/>
<circle cx="112.4" cy="96.3" r=".51"/>
<circle cx="237.7" cy="58.2" r=".51"/>
<circle cx="43.7" cy="172.6" r=".51"/>
<circle cx="146.7" cy="26.4" r=".51"/>
<circle cx="54.8" cy="132.2" r=".51"/>
<circle cx="102.4" cy="96.3" r=".51"/>
<circle cx="197.5" cy="141.4" r=".51"/>
</g>
<text font-size="2.8" fill="#840000" x="178" y="190.5">Title: Preamp G5 with Pistortion Sytem</text>
<g font-size="2.1" fill="#840000">
<text x="178" y="172">with A-wai Amplification and LemonAmps</text>
<text x="178" y="169">http://www.projetg5.com</text>
<text x="178" y="175">Licence under Creative Commons BY-NC-SA 4.0</text>
<text x="178" y="184">Sheet: /</text>
<text x="178" y="181">http://www.projetg5.com</text>
<text x="178" y="186.7">File: préampli_G5.sch</text>
<text x="178" y="196.9">KiCad E.D.A. kicad (5.1.5)-3</text>
<text x="178" y="194.1">Size: A4</text>
<text x="200" y="194.1">Date: 2020-05-15</text>
<text x="263" y="194.1">Rev: RC8</text>
<text x="263" y="196.9">Id: 1/1</text>
</g>
<g font-size="1.8" fill="#840000">
<text x="35" y="11.9">1</text>
<text x="85" y="11.9">2</text>
<text x="135" y="11.9">3</text>
<text x="185" y="11.9">4</text>
<text x="235" y="11.9">5</text>
<text x="285" y="11.9">6</text>
<text x="261.7" y="15.9">T</text>
<text x="261.1" y="23.4">TN</text>
<text x="261.7" y="18.5">S</text>
<text x="261.7" y="26">T</text>
<text x="10.4" y="35.9">A</text>
<text x="285.4" y="35.9">A</text>
<text x="223.5" y="37.5">4</text>
<text x="230.3" y="37.5">2</text>
<text x="243" y="37.5">1</text>
<text x="258" y="40">2</text>
<text x="265.6" y="37.5">1</text>
<text x="210.8" y="47.7">2</text>
<text x="210.8" y="42.6">3</text>
<text x="223.5" y="45.1">5</text>
<text x="223.5" y="47.7">6</text>
<text x="236.8" y="44.7" transform="rotate(-90 236.8 44.7)">3</text>
<text x="265.6" y="42.6">3</text>
<text x="265.6" y="47.6">4</text>
<text x="210.8" y="52.8">1</text>
<text x="223.5" y="52.8">7</text>
<text x="237.4" y="50.5" transform="rotate(-90 237.4 50.5)">3</text>
<text x="240.4" y="52.9">2</text>
<text x="258" y="50.2">5</text>
<text x="265.6" y="52.7">6</text>
<text x="50" y="59.9" transform="rotate(-90 50 59.9)">1</text>
<text x="82.9" y="59.3" transform="rotate(-90 82.9 59.3)">3</text>
<text x="116.5" y="58.6" transform="rotate(-90 116.5 58.6)">6</text>
<text x="223.5" y="57.8">8</text>
<text x="237.4" y="56.9" transform="rotate(-90 237.4 56.9)">1</text>
<text x="262.3" y="57.8">S</text>
<text x="262.4" y="55.3">T</text>
<text x="82.9" y="65.6" transform="rotate(-90 82.9 65.6)">1</text>
<text x="85.9" y="61.6">2</text>
<text x="94.5" y="64.4" transform="rotate(-90 94.5 64.4)">3</text>
<text x="164.9" y="61.2" transform="rotate(-90 164.9 61.2)">1</text>
<text x="176.1" y="61.2" transform="rotate(-90 176.1 61.2)">6</text>
<text x="19.9" y="70.5">S</text>
<text x="19.9" y="68">T</text>
<text x="41.6" y="69.9">2</text>
<text x="59.4" y="66.5" transform="rotate(-90 59.4 66.5)">1</text>
<text x="94.5" y="70.7" transform="rotate(-90 94.5 70.7)">1</text>
<text x="97.6" y="66.7">2</text>
<text x="108.1" y="68.7">7</text>
<text x="133.1" y="66.9" transform="rotate(-90 133.1 66.9)">3</text>
<text x="136.2" y="69.3">2</text>
<text x="156.5" y="71.2">2</text>
<text x="180.4" y="71.2">7</text>
<text x="47.5" y="77.7" transform="rotate(-90 47.5 77.7)">3</text>
<text x="59.4" y="74.1" transform="rotate(-90 59.4 74.1)">2</text>
<text x="82.9" y="75.8" transform="rotate(-90 82.9 75.8)">3</text>
<text x="114" y="76.4" transform="rotate(-90 114 76.4)">8</text>
<text x="133.1" y="73.2" transform="rotate(-90 133.1 73.2)">1</text>
<text x="82.9" y="82.1" transform="rotate(-90 82.9 82.1)">1</text>
<text x="85.9" y="78.2">2</text>
<text x="162.4" y="79" transform="rotate(-90 162.4 79)">3</text>
<text x="178.6" y="79" transform="rotate(-90 178.6 79)">8</text>
<text x="10.4" y="85.9">B</text>
<text x="57.5" y="87.2" transform="rotate(-90 57.5 87.2)">3</text>
<text x="60.5" y="89.6">2</text>
<text x="285.4" y="85.9">B</text>
<text x="57.5" y="93.6" transform="rotate(-90 57.5 93.6)">1</text>
<text x="154.8" y="95.3">4</text>
<text x="196.4" y="95.3">1</text>
<text x="154.8" y="100.4">6</text>
<text x="162.5" y="97.9">5</text>
<text x="188.7" y="97.9">2</text>
<text x="196.4" y="100.4">3</text>
<text x="10.4" y="135.9">C</text>
<text x="285.4" y="135.9">C</text>
<text x="155.6" y="143.1" transform="rotate(-90 155.6 143.1)">2</text>
<text x="36.6" y="146.5">1</text>
<text x="142.9" y="148.2" transform="rotate(-90 142.9 148.2)">1</text>
<text x="147.2" y="148.1">1</text>
<text x="36.6" y="151.6">2</text>
<text x="97.4" y="150.7">6</text>
<text x="115.2" y="155.8">1</text>
<text x="115.2" y="150.7">7</text>
<text x="115.2" y="153.3">8</text>
<text x="136.1" y="153.2">2</text>
<text x="142.9" y="155.8" transform="rotate(-90 142.9 155.8)">3</text>
<text x="155.6" y="150.8" transform="rotate(-90 155.6 150.8)">3</text>
<text x="97.4" y="160.9">3</text>
<text x="115.2" y="160.9">2</text>
<text x="115.2" y="163.4">5</text>
<text x="106.5" y="168" transform="rotate(-90 106.5 168)">4</text>
<text x="10.4" y="185.9">D</text>
<text x="285.4" y="185.9">D</text>
<text x="35" y="199.9">1</text>
<text x="85" y="199.9">2</text>
<text x="135" y="199.9">3</text>
<text x="185" y="199.9">4</text>
<text x="235" y="199.9">5</text>
<text x="285" y="199.9">6</text>
</g>
<g font-size="1.8" fill="#008484">
<text x="271.4" y="15.8">Send</text>
<text x="129.8" y="21.9">R27</text>
<text x="184.4" y="21.9">R26</text>
<text x="191.7" y="23">HT</text>
<text x="256.4" y="19.4">GND</text>
<text x="272.7" y="18.4">J2</text>
<text x="130" y="24.2">10k</text>
<text x="185.1" y="24.2">1k</text>
<text x="236.1" y="29.8">J5</text>
<text x="257.4" y="28.6">GND S</text>
<text x="270.9" y="25.1">J3</text>
<text x="271" y="27.5">Return</text>
<text x="39" y="32.3">C19</text>
<text x="39.2" y="34.6">10µF</text>
<text x="150" y="32.3">C18</text>
<text x="150.1" y="34.6">22µF</text>
<text x="157.5" y="35.8">82k</text>
<text x="157.7" y="33.7">R21</text>
<text x="168.7" y="35.8">100k</text>
<text x="168.8" y="33.7">R22</text>
<text x="186.3" y="33.8">C21</text>
<text x="196" y="34.7">R23</text>
<text x="208.7" y="32.6">Monacor LTR-110 1:1</text>
<text x="216" y="30.3">TR1</text>
<text x="235.3" y="32.1">XLR</text>
<text x="185.9" y="36.1">22nF</text>
<text x="195.7" y="37">220k</text>
<text x="33.9" y="45.5">GND</text>
<text x="50.4" y="47.5">R3</text>
<text x="116.9" y="47.5">R7</text>
<text x="144.9" y="44.2">GND</text>
<text x="167.1" y="46.5">47pF</text>
<text x="167.5" y="44.2">C23</text>
<text x="199.4" y="42.6">R25</text>
<text x="199.7" y="44.9">47k</text>
<text x="242.9" y="42.9">GND</text>
<text x="251.3" y="46.6">EFFECT</text>
<text x="252.5" y="44">SW2</text>
<text x="50.6" y="49.9">120k</text>
<text x="71.8" y="51">250pF</text>
<text x="73.2" y="48.7">C2</text>
<text x="117.2" y="49.9">100k</text>
<text x="123.4" y="51">22nF</text>
<text x="124.4" y="48.7">C7</text>
<text x="186.3" y="51.8">C22</text>
<text x="196.5" y="49.6">GND</text>
<text x="199.3" y="53.8">R26</text>
<text x="225.8" y="52.6">R18</text>
<text x="37.9" y="58">ECC83</text>
<text x="38.2" y="56.1">V1B</text>
<text x="105.5" y="58.7">V1A</text>
<text x="114.6" y="58.8" transform="rotate(-90 114.6 58.8)">A</text>
<text x="127.8" y="58.2">R11</text>
<text x="185.9" y="54.1">22nF</text>
<text x="199.1" y="55.6">47k</text>
<text x="226.7" y="54.7">10k</text>
<text x="239.4" y="55.5">Volume1</text>
<text x="240.7" y="57.2">10k</text>
<text x="32.1" y="63.8">R2</text>
<text x="48.1" y="60.1" transform="rotate(-90 48.1 60.1)">A</text>
<text x="59.8" y="60.2">R5</text>
<text x="60" y="62.6">100k</text>
<text x="67.3" y="60.2">R?</text>
<text x="67.6" y="62.6">100k</text>
<text x="74" y="63.6">250k lin</text>
<text x="74.7" y="61.3">Treble1</text>
<text x="104.4" y="60.8">ECC83</text>
<text x="127.7" y="60.3">470k</text>
<text x="141.9" y="64.2">C8</text>
<text x="152.5" y="64.7">ECC83</text>
<text x="154.4" y="62.7">V2B</text>
<text x="163" y="61.3" transform="rotate(-90 163 61.3)">A</text>
<text x="174.2" y="61.3" transform="rotate(-90 174.2 61.3)">A</text>
<text x="179.7" y="64.7">ECC83</text>
<text x="179.9" y="62.7">V2A</text>
<text x="195.7" y="62.7">220k</text>
<text x="195.7" y="60.4">R24</text>
<text x="258.4" y="63.3">GND</text>
<text x="263" y="62.1">Output</text>
<text x="265" y="64.4">J4</text>
<text x="31.7" y="66.1">33k</text>
<text x="41.4" y="68">G</text>
<text x="58.9" y="69.7">SWEEP</text>
<text x="59.8" y="71.7">SW1A</text>
<text x="71.8" y="68.8">100nF</text>
<text x="73.2" y="66.4">C3</text>
<text x="86.9" y="68.7">1M log</text>
<text x="87.8" y="66.4">Gain1</text>
<text x="107.9" y="66.7">G</text>
<text x="122.9" y="69">Pistortion</text>
<text x="123.3" y="71.3">470k Log</text>
<text x="141.5" y="66.4">2n2</text>
<text x="156.3" y="69.3">G</text>
<text x="180.2" y="69.3">G</text>
<text x="15.3" y="74.8">Input</text>
<text x="16.5" y="77.1">J1</text>
<text x="45.5" y="77.8" transform="rotate(-90 45.5 77.8)">K</text>
<text x="75.9" y="77.8">Bass1</text>
<text x="112.1" y="76.6" transform="rotate(-90 112.1 76.6)">K</text>
<text x="149.9" y="73">R13</text>
<text x="150" y="75.4">10k</text>
<text x="28.8" y="81.6">1M</text>
<text x="28.8" y="79.3">R1</text>
<text x="60.9" y="80.6">C4</text>
<text x="61.1" y="82.9">47nF</text>
<text x="73.5" y="80.2">250k log</text>
<text x="160.5" y="79.1" transform="rotate(-90 160.5 79.1)">K</text>
<text x="170.7" y="83.1">R15</text>
<text x="176.7" y="79.1" transform="rotate(-90 176.7 79.1)">K</text>
<text x="30.7" y="88">22µF</text>
<text x="32.8" y="85.6">C1</text>
<text x="47.9" y="85.6">R4</text>
<text x="48.1" y="88">1.8k</text>
<text x="63.3" y="89">Mid1</text>
<text x="85.2" y="89.5">R6</text>
<text x="95.9" y="88">1µF</text>
<text x="96.9" y="85.6">C5</text>
<text x="107.5" y="87.6">1.8k</text>
<text x="108.2" y="85.5">R8</text>
<text x="160.2" y="84.5">R14</text>
<text x="160.6" y="86.2">1M</text>
<text x="170.8" y="84.9">1k</text>
<text x="62.7" y="91">100k log</text>
<text x="85.3" y="91.8">15k</text>
<text x="163.9" y="91.7">R16</text>
<text x="164.2" y="93.4">47k</text>
<text x="173.4" y="90.8">R17</text>
<text x="173.9" y="92.6">1M</text>
<text x="185.3" y="91.2">C10</text>
<text x="185.4" y="93.5">10n</text>
<text x="203.3" y="95.8">GND</text>
<text x="156.8" y="101.9">SW2B</text>
<text x="170.5" y="100">R20</text>
<text x="170.7" y="101.7">4k7</text>
<text x="189.7" y="101.7">SW2A</text>
<text x="200.5" y="101.6">R19</text>
<text x="19.9" y="103.9">GND</text>
<text x="148" y="102.5">C20</text>
<text x="148.2" y="104.8">470n</text>
<text x="155.6" y="104.1">VOICING</text>
<text x="188.4" y="103.8">VOICING</text>
<text x="200.7" y="103.3">4k7</text>
<text x="143" y="112">GND</text>
<text x="167.1" y="109">GND</text>
<text x="53" y="124.6">+12V</text>
<text x="57" y="129">R28</text>
<text x="57.3" y="130.9">33k</text>
<text x="38.6" y="137.7">PWR_FLAG</text>
<text x="70.8" y="136.6">R22</text>
<text x="124.3" y="137">L1</text>
<text x="159.5" y="136.4">D4</text>
<text x="196.8" y="136.4">HT</text>
<text x="60" y="139.6">D2</text>
<text x="70.1" y="139">0.22R</text>
<text x="120.6" y="139.4">220µH/1.5A</text>
<text x="132.6" y="143.8">1N4148</text>
<text x="157.2" y="138.7">BYV26C</text>
<text x="14.3" y="148.9">Barrel_Jack</text>
<text x="58" y="144.4">UF4007</text>
<text x="81.4" y="144.7">C11</text>
<text x="81.7" y="147.1">470µ</text>
<text x="91.7" y="144.7">C12</text>
<text x="91.9" y="147.1">100n</text>
<text x="101.6" y="144.9">U102</text>
<text x="101.7" y="147.3">MC34063AP</text>
<text x="134.6" y="149.8">D3</text>
<text x="156.9" y="146">Q2</text>
<text x="157.2" y="148.4">IRF740</text>
<text x="21.1" y="151.2">DC1</text>
<text x="57.1" y="150.3">D1</text>
<text x="57.5" y="152.6">1N4007</text>
<text x="79.6" y="154.2">GNDREF</text>
<text x="99.7" y="151.7">Vin</text>
<text x="111.3" y="151.7">Ipk</text>
<text x="111.3" y="154.2">DC</text>
<text x="132.3" y="154.9">R24</text>
<text x="143.8" y="153.3">Q1</text>
<text x="144.1" y="150.9">MPS751</text>
<text x="169.4" y="150.1">C16</text>
<text x="170.2" y="152.4">10n/400V</text>
<text x="185.3" y="150.1">C17</text>
<text x="186.2" y="152.4">10µ/400V</text>
<text x="99.7" y="161.8">TC</text>
<text x="110.1" y="156.8">SwC</text>
<text x="110.2" y="161.8">SwE</text>
<text x="133" y="157.2">1k</text>
<text x="144.1" y="160.8">GNDREF</text>
<text x="199.7" y="159.5">430k</text>
<text x="200" y="157.2">R25</text>
<text x="78.8" y="163.8">C13</text>
<text x="78.9" y="166.1">100n</text>
<text x="107.4" y="165.8" transform="rotate(-90 107.4 165.8)">GND</text>
<text x="111" y="164.4">Vfb</text>
<text x="38.8" y="168.9">PWR_FLAG</text>
<text x="95.3" y="168.3">C14</text>
<text x="95.5" y="170.7">470p</text>
<text x="119.1" y="170.7">1.8k</text>
<text x="119.2" y="168.3">R23</text>
<text x="129.3" y="168.3">C15</text>
<text x="129.5" y="170.7">100n</text>
<text x="103.2" y="177.8">GNDREF</text>
</g>
<g font-size="1.8">
<text x="267.2" y="32.6">TO_POWERAMP</text>
<text x="267.3" y="35.6">TO_CABSIM</text>
<text x="241" y="47.7">NBF</text>
<text x="267.3" y="45.7">OUT_CABSIM</text>
<text x="70.1" y="95.9">GNDS</text>
<text x="205.7" y="98.5">NFB</text>
<text x="62.4" y="131.9">LED</text>
<text x="58.9" y="136">HEATER</text>
<text x="65.4" y="141">IN</text>
<text x="114.3" y="141">PEAK</text>
<text x="139.3" y="141">HT1</text>
<text x="180.2" y="141">HT2</text>
<text x="127.2" y="163.4">Feedback</text>
<text x="61.1" y="172.3">PWR_GND</text>
</g>
<g font-size="1.8" fill="#0000c2">
<text x="204.7" y="64.9">NOTE: TR1</text>
<text x="204.7" y="67.1">INPUT ON PINS 1,2 &amp; 3</text>
<text x="204.7" y="69.2">OUPUT ON PINS 6-8</text>
<text x="204.7" y="71.4">XLR OUTPUT ON PINS 4-5</text>
<text x="176.7" y="108.9">SW1 is a DPDT switch on-on-on</text>
<text x="176.7" y="111">Pos 1 : No NFB</text>
<text x="176.7" y="113.1">Pos 2 : NFB without C20</text>
<text x="176.7" y="115.2">Pos 3 : NFB with C20</text>
<text x="227.1" y="129.7">R25 and L1 values can be adjusted</text>
<text x="227.1" y="131.8">for different input/ouput voltages.</text>
<text x="227.1" y="134">Below are a few examples:</text>
<text x="227.8" y="137.9">Vin</text>
<text x="234.2" y="137.9">Vout</text>
<text x="241.3" y="137.9">R25</text>
<text x="248.2" y="137.9">L1</text>
<text x="256.5" y="137.9">Iout</text>
<text x="122.1" y="140.8">.</text>
<text x="227.8" y="142.3">12V</text>
<text x="234.2" y="142.3">230V</text>
<text x="241.3" y="142.3">330k</text>
<text x="248.2" y="142.3">100µH</text>
<text x="256.5" y="142.3">35mA</text>
<text x="227.8" y="144.4">12V</text>
<text x="227.8" y="146.6">24V</text>
<text x="227.8" y="148.7">24V</text>
<text x="234.2" y="144.4">300V</text>
<text x="234.2" y="146.6">230V</text>
<text x="234.2" y="148.7">300V</text>
<text x="241.3" y="144.4">430k</text>
<text x="241.3" y="146.6">330k</text>
<text x="241.3" y="148.7">430k</text>
<text x="248.2" y="144.4">100µH</text>
<text x="248.2" y="146.6">220µH</text>
<text x="248.2" y="148.7">220µH</text>
<text x="256.5" y="144.4">25mA</text>
<text x="256.5" y="146.6">70mA</text>
<text x="256.5" y="148.7">50mA</text>
</g>
<g font-size="1.4" fill="#840000">
<text x="233.2" y="36.6">2</text>
<text x="236.7" y="40.2">3</text>
<text x="240.3" y="36.6">1</text>
</g>
</svg>
